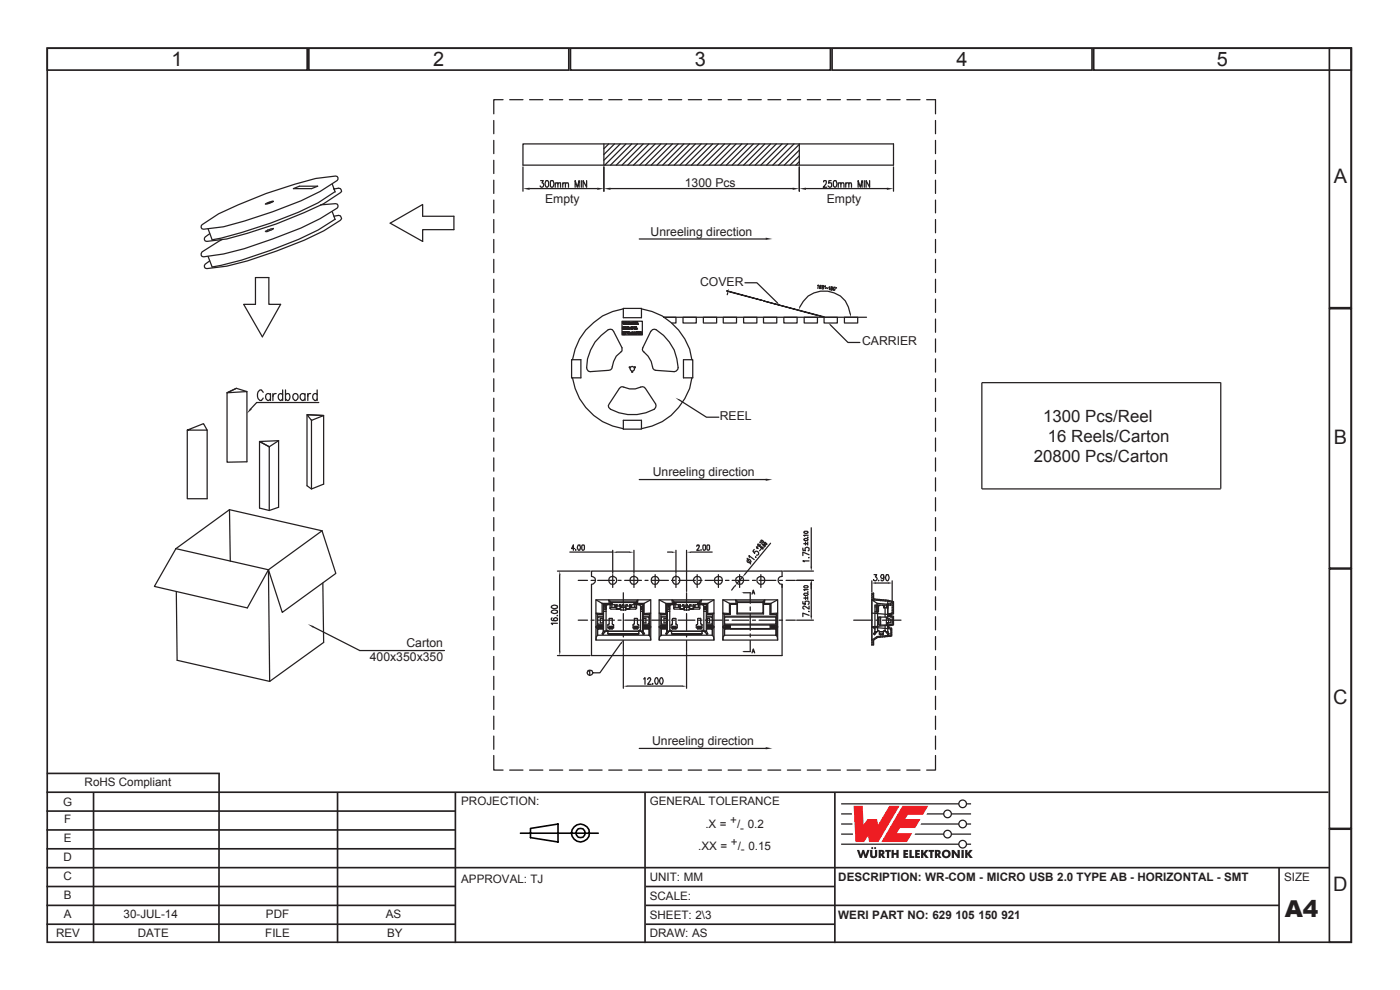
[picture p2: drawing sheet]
<svg xmlns="http://www.w3.org/2000/svg" width="297mm" height="210mm" viewBox="0 0 297 210" stroke-linecap="round" stroke-linejoin="round" font-family="sans-serif">
<!-- layer: Calque 1 -->
<g fill="none" stroke="#231f20" stroke-width=".35">
<path d="M10 10.2h276.7v189.7h-276.7zM10 10.2h55.2v4.7h-55.2zM65.5 10.2h55.2v4.7h-55.2zM121 10.2h55.2v4.7h-55.2zM176.5 10.2h55.2v4.7h-55.2zM232 10.2h54.7v4.7h-54.7zM282 10.2h4.7v55.1h-4.7zM282 65.5h4.7v55h-4.7zM282 120.7h4.7v55h-4.7zM9.8 168h272M9.8 172h86.7M9.8 176h86.7"/>
<path d="M9.9 164.1h36.7M19.8 168v32M46.5 164l-.1 36M71.6 168v32M96.6 168v32M136.8 168v32M177.1 168v32M282 175.9h4.7v24h-4.7zM9.8 192h86.7M9.8 196h86.7M9.8 180h86.7M9.8 184h272.2"/>
<path d="M9.8 188h86.7M137 192h134.3M137 196h40.1M137 188h40.1M271.3 184v16"/>
</g>
<g fill="none" stroke="#000" stroke-width=".34">
<path d="M110.4 176.7h16.5M112.5 175.7l5.9-.9v3.8l-5.9-.9z"/>
<circle cx="123.1" cy="176.7" r="1.88"/>
<circle cx="123.2" cy="176.7" r="1.02"/>
</g>
<g fill="#ee1d23">
<path d="M181.1 170.9h1.9l.2 4 .9-1.2h2l.2 1.3 2.4-4.1h2.1l-4.5 7.7h-1.9l-.2-1.3-.9 1.3h-1.8z"/>
<path d="M191.4 170.9h5.5l-1.1 1.9h-3.2l-.6 .9h3.3l-1.1 1.9h-3.3l-.6 1.1h3.2l-1.1 1.9h-5.4z"/>
</g>
<g fill="#231f20">
<path d="M181.8 180.3h.5l.3 1 .3-1h.4l.3 1 .4-1h.5l-.6 1.7h-.5l-.3-1-.3 1h-.4z"/>
<path d="M184.6 180.3h.5v1.2l.2 .1 .3-.1v-1.2h.5v1.1a.76 .76 0 0 1-.8 .6 .76 .76 0 0 1-.7-.6z"/>
<path d="M187.8 180.3h1.2v.4h-.4v1.3h-.5l.1-1.3h-.4z"/>
<path d="M189.1 180.3h.5v.6h.6v-.6h.5l-.1 1.7h-.4v-.7h-.6v.7h-.5z"/>
<path d="M191.6 180.3h1.1v.4h-.6v.2h.5v.4h-.5v.3h.6v.4h-1.1z"/>
<path d="M192.9 180.3h.5v1.3h.5v.4h-1z"/>
<path d="M194.1 180.3h1v.4h-.5v.2h.5v.4h-.5v.3h.6v.4h-1.1z"/>
<path d="M195.4 180.3h.5v.7l.5-.7h.6l-.7 .8 .7 .9h-.6l-.5-.7v.7h-.5z"/>
<path d="M197 180.3h1.2v.4h-.4v1.3h-.5v-1.3h-.3z"/>
<path d="M201.9 180.3h.5l.8 1-.1-1h.5v1.7h-.5l-.7-1.1v1.1h-.5z"/>
<path d="M204 180.3h.5v1.7h-.5z"/>
<path d="M204.7 180.3h.5v.7l.5-.7h.6l-.6 .8 .7 .9h-.6l-.6-.7v.7h-.5z"/>
<circle cx="185" cy="179.9" r=".22"/>
<circle cx="185.7" cy="179.9" r=".22"/>
</g>
<g fill="#231f20">
<path d="M186.9 180.7v.3h.2v-.2zM186.4 180.3h.5a.55 .55 0 0 1 .7 .3 .55 .55 0 0 1-.3 .7l.5 .7h-.5l-.4-.6v.6h-.5z" fill-rule="evenodd"/>
<path d="M198.8 180.7v.3h.2l.1-.2zM198.3 180.3h.6a.55 .55 0 0 1 .6 .3 .55 .55 0 0 1-.2 .7l.4 .7h-.5l-.4-.6v.6h-.5z" fill-rule="evenodd"/>
<path d="M200.3 181.2a.5 .5 0 0 0 1 0 .5 .5 0 0 0-1 0zM199.8 181.1a.95 .95 0 0 1 1.9 0 .95 .95 0 0 1-1.9 0z" fill-rule="evenodd"/>
</g>
<path d="M178.4 176.9h2.6M178.4 174.8h2.4M178.4 172.6h2.3" fill="none" stroke="#231f20" stroke-width=".27"/>
<g fill="#231f20">
<path d="M178.4 170.4h24.9a.94 .94 0 0 1 .9-.8 .94 .94 0 0 1 1 .8h.8v.2h-.8a.94 .94 0 0 1-1 .9 .94 .94 0 0 1-.9-.9h-24.9zM203.5 170.5a.7 .7 0 0 1 1.4 0 .7 .7 0 0 1-1.4 0z" fill-rule="evenodd"/>
<path d="M196.7 172.5h3.4a.94 .94 0 0 1 .9-.8 .94 .94 0 0 1 1 .8h4v.3h-4a.94 .94 0 0 1-1 .8 .94 .94 0 0 1-.9-.8h-3.6zM200.3 172.6a.7 .7 0 0 1 1.4 0 .7 .7 0 0 1-1.4 0z" fill-rule="evenodd"/>
<path d="M195.4 174.7h7.9a.94 .94 0 0 1 .9-.9 .94 .94 0 0 1 1 .9h.8v.2h-.8a.94 .94 0 0 1-1 .8 .94 .94 0 0 1-.9-.8h-8zM203.5 174.8a.7 .7 0 0 1 1.4 0 .7 .7 0 0 1-1.4 0z" fill-rule="evenodd"/>
<path d="M194.2 176.8h5.9a.94 .94 0 0 1 .9-.8 .94 .94 0 0 1 1 .8h4v.3h-4a.94 .94 0 0 1-1 .8 .94 .94 0 0 1-.9-.8h-6.1zM200.3 176.9a.7 .7 0 0 1 1.4 0 .7 .7 0 0 1-1.4 0z" fill-rule="evenodd"/>
<path d="M178.4 178.9h24.9a.94 .94 0 0 1 .9-.8 .94 .94 0 0 1 1 .8h.8v.3h-.8a.94 .94 0 0 1-1 .8 .94 .94 0 0 1-.9-.8h-24.9zM203.5 179.1a.7 .7 0 0 1 1.4 0 .7 .7 0 0 1-1.4 0z" fill-rule="evenodd"/>
</g>
<path d="M70.5 39.1l.6 1.6-3.6 2.3a94.3 94.3 0 0 1-22.5 7.9l-.9-2.4M42.8 47.7l3.6-2.3a100.3 100.3 0 0 1 20.6-7.5l4.2-.6 .3 .1 .2 .3-.2 .6-3.6 2.3a102.1 102.1 0 0 1-20.5 7.5l-4.2 .5-.4-.1-.1-.2zM56.3 43.3l.8-.4 .9-.2-.8 .4-.8 .2M58 48.5l-1.7 .6M58 48.5l-1.6 .6M62.2 40l1.3-.5h3.9l-1.3 .5zM68 43.5l3.2-.3 .3 .1 .2 .6-.2 .2-3.6 2.3a102.1 102.1 0 0 1-20.5 7.5l-4.2 .6-.3-.1-.2-.3 .2-.7 4.3-2.6M70.5 44.9l.6 1.7a50.6 50.6 0 0 1-13.7 6.5l-6.1 2.1-6.3 1.4-.9-2.2M70.8 45.9l1-.2 .4 .1 .3 .6-.3 .3-3.5 2.3a100.3 100.3 0 0 1-20.6 7.5l-4.2 .5-.4-.1-.1-.6 1.1-1M70.8 40.1l1-.2 .4 .1 .3 .6-3.8 2.6a100.3 100.3 0 0 1-20.6 7.5l-4.2 .5-.4-.1-.1-.6 1.1-.9M82.8 47.3l6.9-3.9v2.5h6.6v2.8h-6.6v2.5zM76.3 138h18" fill="none" stroke="#231f20" stroke-width=".26"/>
<path d="M143.3 84.4l.7 .3-.1 .1z" fill="#231f20"/>
<path d="M144 84.7l5.9 3.8h2.6" fill="none" stroke="#231f20" stroke-width=".26"/>
<path d="M175.8 68.5l.5 .4-.2 .2z" fill="#231f20"/>
<path d="M176.2 69l3.7 3.6h2.5" fill="none" stroke="#231f20" stroke-width=".26"/>
<path d="M165 64.1l.3 .7-.5-.5z" fill="#231f20"/>
<g fill="none" stroke="#231f20" stroke-width=".26">
<path d="M158 60h2.6l4.3 4.2M121.3 76.3h1.9v3.8h-1.9zM127.5 71.1l1.5-1.2h.9l2.1 3.9v.6a4.7 4.7 0 0 0-2.2 3.8l-.7 .4-3.9 .2-.4-.1-.3-.3a8.3 8.3 0 0 1 3-7.3zM132 68.1h4.3v2.9h-4.3zM132.2 65.5a13.2 13.2 0 0 0-10.8 10.8M132.2 65.4h3.9v2h-3.9zM133.5 77.8h1.3l-.2 .7-.4 .2v.2h-.2l-.3-.4-.2-.6zM136.1 65.5a12.9 12.9 0 0 1 10.7 10.8M138.1 70.3l.3-.4 .4-.1a9.2 9.2 0 0 1 5 8.6l-.4 .3-.4 .1-3.9-.2-.6-.4a5.2 5.2 0 0 0-2.1-3.8v-.6zM144.9 67.3h2.8v1.2h-2.8zM145 76.3h2v3.8h-2zM149.2 67.3h2.8v1.2h-2.8z"/>
<path d="M153.4 67.3h2.8v1.2h-2.8zM157.8 67.3h2.8v1.2h-2.8zM162 67.3h2.8v1.2h-2.8zM166.3 67.3h2.8v1.2h-2.8zM170.6 67.3h2.8v1.2h-2.8zM174.8 67.3h2.8v1.2h-2.8zM179.1 67.3h2.9v1.2h-2.9zM183.8 67.3h-43h2.6v1.2h-.8M121.4 80.1a12.8 12.8 0 0 0 10.8 10.8M131.7 82.1l.3-.1a4.9 4.9 0 0 0 4.3 0l.6 .4 2.2 3.3v.7l-.3 .4a9.8 9.8 0 0 1-9.3 0l-.4-.4-.1-.3zM132.2 89.2h3.9v1.8h-3.9zM146.8 80.1a12.9 12.9 0 0 1-10.7 10.8"/>
</g>
<path d="M132.3 68.4l-.1 .4z" fill="#231f20"/>
<path d="M132.3 68.4l-.1 .4z" fill="none" stroke="#231f20" stroke-width=".26"/>
<path d="M132.5 68.3l-.1 .4 .2-.3z" fill="#231f20"/>
<path d="M132.5 68.3l.1 .1-.2 .4z" fill="none" stroke="#231f20" stroke-width=".26"/>
<path d="M132.3 68.3l.1 .2zM132.4 68.5v.2z" fill="#231f20"/>
<path d="M132.2 68.3l.2 .4v-.4z" fill="none" stroke="#231f20" stroke-width=".26"/>
<path d="M132.1 68.3l.1 .3z" fill="#231f20"/>
<path d="M132 68.3h.2v.4z" fill="none" stroke="#231f20" stroke-width=".26"/>
<path d="M132.7 68.8h.3v-.2z" fill="#231f20"/>
<path d="M132.6 68.8l.4-.2v.2z" fill="none" stroke="#231f20" stroke-width=".26"/>
<path d="M132.9 68.5l.1 .1v-.2z" fill="#231f20"/>
<path d="M132.8 68.5l.2-.1v.2z" fill="none" stroke="#231f20" stroke-width=".26"/>
<path d="M132.7 68.3v.5l.2-.1z" fill="#231f20"/>
<path d="M132.7 68.3h.2v.4l-.2 .1z" fill="none" stroke="#231f20" stroke-width=".26"/>
<path d="M132.6 68.3h.4z" fill="#231f20"/>
<path d="M132.6 68.3l.4 .1z" fill="none" stroke="#231f20" stroke-width=".26"/>
<path d="M133.5 68.5h.1" fill="none" stroke="#231f20" stroke-width=".26"/>
<path d="M133.3 68.3l.1 .5 .1-.3z" fill="#231f20"/>
<path d="M133.3 68.3l.2 .2-.1 .3h-.2z" fill="none" stroke="#231f20" stroke-width=".26"/>
<path d="M133.5 68.3v.2zM133.2 68.3h.3z" fill="#231f20"/>
<path d="M133.2 68.3h.3v.2h-.1l.1-.1v-.1z" fill="none" stroke="#231f20" stroke-width=".26"/>
<path d="M133.7 68.7h.1" fill="none" stroke="#231f20" stroke-width=".26"/>
<path d="M133.5 68.7l.2 .1-.1-.2z" fill="#231f20"/>
<path d="M133.6 68.6l.1 .2-.2-.1z" fill="none" stroke="#231f20" stroke-width=".26"/>
<path d="M133.6 68.4h.1" fill="none" stroke="#231f20" stroke-width=".26"/>
<path d="M133.7 68.4l.1 .4z" fill="#231f20"/>
<path d="M133.6 68.4l.2 .1v.3z" fill="none" stroke="#231f20" stroke-width=".26"/>
<path d="M133.8 68.4l.2 .4h-.2z" fill="#231f20"/>
<path d="M133.8 68.4l.2 .4h-.2z" fill="none" stroke="#231f20" stroke-width=".26"/>
<path d="M133.9 68.5l.1-.1z" fill="#231f20"/>
<path d="M133.9 68.5l.1-.1z" fill="none" stroke="#231f20" stroke-width=".26"/>
<path d="M134.1 68.4l.1 .4z" fill="#231f20"/>
<path d="M134 68.4h.2v.4z" fill="none" stroke="#231f20" stroke-width=".26"/>
<path d="M134.5 68.3l.1 .5h-.2z" fill="#231f20"/>
<path d="M134.5 68.3l.1 .5h-.2z" fill="none" stroke="#231f20" stroke-width=".26"/>
<path d="M134.4 68.3l.4 .5z" fill-rule="evenodd" fill="#231f20"/>
<path d="M134.4 68.3l.4 .5z" fill="none" stroke="#231f20" stroke-width=".26"/>
<path d="M134.8 68.3v.5z" fill="#231f20"/>
<path d="M134.7 68.3l.1 .5 .1-.5z" fill="none" stroke="#231f20" stroke-width=".26"/>
<path d="M134.9 68.4v.3l.2 .1-.1-.1v-.4z" fill="#231f20"/>
<path d="M135 68.3v.4l.1 .1a.24 .24 0 0 1-.2-.2 .24 .24 0 0 1 .1-.3z" fill="none" stroke="#231f20" stroke-width=".26"/>
<path d="M135 68.2l.2 .1v.4l.1-.2z" fill="#231f20"/>
<path d="M135 68.2h.1a.29 .29 0 0 1 .2 .4 .29 .29 0 0 1-.3 .2l.2-.1v-.4z" fill="none" stroke="#231f20" stroke-width=".26"/>
<path d="M135.3 68.7l.1 .1z" fill="#231f20"/>
<path d="M135.3 68.7l.1 .1z" fill="none" stroke="#231f20" stroke-width=".26"/>
<path d="M132.3 69.7l.1 .1z" fill="#231f20"/>
<path d="M132.3 69.7l.1 .1z" fill="none" stroke="#231f20" stroke-width=".26"/>
<path d="M132.2 69.4h.2z" fill="#231f20"/>
<path d="M132.2 69.4h.2z" fill="none" stroke="#231f20" stroke-width=".26"/>
<path d="M132.1 69.4h.2zM132.1 69.4l-.1 .3 .3 .1-.2-.1z" fill="#231f20"/>
<path d="M132.1 69.4v.3l.2 .1-.3-.1v-.2l.3-.1z" fill="none" stroke="#231f20" stroke-width=".26"/>
<path d="M132.3 69.4l.1 .1z" fill="none" stroke="#231f20" stroke-width=".26"/>
<path d="M132.6 69.8h.1" fill="none" stroke="#231f20" stroke-width=".26"/>
<path d="M132.5 69.6l.1 .2z" fill="#231f20"/>
<path d="M132.5 69.6l.1 .2z" fill="none" stroke="#231f20" stroke-width=".26"/>
<path d="M132.5 69.4l.2 .4 .1-.2zM132.5 69.8h.2z" fill="#231f20"/>
<path d="M132.5 69.4l.3 .2-.1 .2h-.2h.2z" fill="none" stroke="#231f20" stroke-width=".26"/>
<path d="M132.7 69.4l.1 .1z" fill="#231f20"/>
<path d="M132.7 69.4l.1 .1z" fill="none" stroke="#231f20" stroke-width=".26"/>
<path d="M132.5 69.4h.2z" fill="#231f20"/>
<path d="M132.5 69.4h.2z" fill="none" stroke="#231f20" stroke-width=".26"/>
<path d="M133.2 69.5h.1" fill="none" stroke="#231f20" stroke-width=".26"/>
<path d="M133.1 69.4v.4v-.3h.2h-.2z" fill="#231f20"/>
<path d="M133 69.4v.4h.2l-.1-.3h.2z" fill="none" stroke="#231f20" stroke-width=".26"/>
<path d="M133.3 69.4l.1 .1zM133 69.4h.3z" fill="#231f20"/>
<path d="M133 69.4h.4v.1h-.2l.1-.1z" fill="none" stroke="#231f20" stroke-width=".26"/>
<path d="M133.6 69.7h.1" fill="none" stroke="#231f20" stroke-width=".26"/>
<path d="M133.5 69.7h.1" fill="none" stroke="#231f20" stroke-width=".26"/>
<path d="M133.4 69.6l.1 .2z" fill="#231f20"/>
<path d="M133.4 69.6h.1l-.1 .1 .1 .1z" fill="none" stroke="#231f20" stroke-width=".26"/>
<path d="M133.4 69.5h.1z" fill="#231f20"/>
<path d="M133.4 69.5h.1z" fill="none" stroke="#231f20" stroke-width=".26"/>
<path d="M133.5 69.5v.1zM133.5 69.7l.1 .1z" fill="#231f20"/>
<path d="M133.5 69.5l.1 .3z" fill="none" stroke="#231f20" stroke-width=".26"/>
<path d="M133.8 69.5h.1" fill="none" stroke="#231f20" stroke-width=".26"/>
<path d="M133.6 69.5l.1 .3z" fill="#231f20"/>
<path d="M133.6 69.5l.1 .3z" fill="none" stroke="#231f20" stroke-width=".26"/>
<path d="M133.7 69.5h.1z" fill="#231f20"/>
<path d="M133.7 69.5h.1z" fill="none" stroke="#231f20" stroke-width=".26"/>
<path d="M133.9 69.7l.1 .1z" fill="#231f20"/>
<path d="M133.9 69.7l.1 .1z" fill="none" stroke="#231f20" stroke-width=".26"/>
<path d="M133.9 69.5l.1 .3z" fill="#231f20"/>
<path d="M133.8 69.5h.2v.3z" fill="none" stroke="#231f20" stroke-width=".26"/>
<path d="M134.2 69.4l.1 .4z" fill="#231f20"/>
<path d="M134.2 69.4l.1 .4z" fill="none" stroke="#231f20" stroke-width=".26"/>
<path d="M134.2 69.4l.4 .4z" fill-rule="evenodd" fill="#231f20"/>
<path d="M134.2 69.4l.4 .4z" fill="none" stroke="#231f20" stroke-width=".26"/>
<path d="M134.6 69.4v.4z" fill="#231f20"/>
<path d="M134.5 69.4l.1 .4z" fill="none" stroke="#231f20" stroke-width=".26"/>
<path d="M134.7 69.4v.3l.3 .1h-.2z" fill="#231f20"/>
<path d="M134.7 69.4h.2l-.2 .2 .3 .2-.3-.1z" fill="none" stroke="#231f20" stroke-width=".26"/>
<path d="M135 69.4v.4zM134.8 69.4h.2z" fill="#231f20"/>
<path d="M134.8 69.4h.2v.4v-.3z" fill="none" stroke="#231f20" stroke-width=".26"/>
<path d="M135.1 69.7l.1 .1z" fill="#231f20"/>
<path d="M135.1 69.7l.1 .1z" fill="none" stroke="#231f20" stroke-width=".26"/>
<path d="M132.1 70.4l-.1 .4 .2 .1z" fill="#231f20"/>
<path d="M132 70.5l.2-.1v.5l-.2-.1z" fill="none" stroke="#231f20" stroke-width=".26"/>
<path d="M132.1 70.4h.3l-.1 .6h.2l-.4-.1 .3-.1v-.3z" fill-rule="evenodd" fill="#231f20"/>
<path d="M132.1 70.4h.3l-.1 .6h.2l-.4-.1 .3-.1v-.3z" fill="none" stroke="#231f20" stroke-width=".26"/>
<path d="M132.7 70.4v.5z" fill="#231f20"/>
<path d="M132.7 70.4l-.1 .5h.2z" fill="none" stroke="#231f20" stroke-width=".26"/>
<path d="M132.5 70.4h.4z" fill="#231f20"/>
<path d="M132.5 70.4h.4z" fill="none" stroke="#231f20" stroke-width=".26"/>
<path d="M132.8 70.4l.1 .1z" fill="#231f20"/>
<path d="M132.7 70.4l.2 .1z" fill="none" stroke="#231f20" stroke-width=".26"/>
<path d="M132.9 70.4l.1 .2z" fill="#231f20"/>
<path d="M132.9 70.4l.1 .2z" fill="none" stroke="#231f20" stroke-width=".26"/>
<path d="M133 70.4h.2z" fill="#231f20"/>
<path d="M133 70.4h.2z" fill="none" stroke="#231f20" stroke-width=".26"/>
<path d="M133 70.4h.2l-.1 .1 .3 .4h-.2z" fill-rule="evenodd" fill="#231f20"/>
<path d="M133 70.4h.2l-.1 .1 .3 .4h-.2z" fill="none" stroke="#231f20" stroke-width=".26"/>
<path d="M133.4 70.5l-.1 .2z" fill="#231f20"/>
<path d="M133.3 70.4v.3l.2-.3z" fill="none" stroke="#231f20" stroke-width=".26"/>
<path d="M133.5 70.8v.1z" fill="none" stroke="#231f20" stroke-width=".26"/>
<path d="M133.5 70.6h.1" fill="none" stroke="#231f20" stroke-width=".26"/>
<path d="M133.8 70.9h.2z" fill="#231f20"/>
<path d="M133.8 70.9l.2-.1z" fill="none" stroke="#231f20" stroke-width=".26"/>
<path d="M133.9 70.5v.3zM133.8 70.9l.1-.1z" fill="#231f20"/>
<path d="M133.9 70.5l.1 .2-.2 .2z" fill="none" stroke="#231f20" stroke-width=".26"/>
<path d="M133.9 70.5h.1" fill="none" stroke="#231f20" stroke-width=".26"/>
<path d="M134.2 70.5v.4z" fill="#231f20"/>
<path d="M134.1 70.5l.2 .2-.1 .2z" fill="none" stroke="#231f20" stroke-width=".26"/>
<path d="M134.1 70.5v.4z" fill="#231f20"/>
<path d="M134 70.6l.2-.1-.1 .4z" fill="none" stroke="#231f20" stroke-width=".26"/>
<path d="M134.3 70.7l.1 .2z" fill="#231f20"/>
<path d="M134.3 70.7l.1 .2z" fill="none" stroke="#231f20" stroke-width=".26"/>
<path d="M134.4 70.5l.1 .2z" fill="#231f20"/>
<path d="M134.4 70.5l.1 .2z" fill="none" stroke="#231f20" stroke-width=".26"/>
<path d="M134.3 70.5l.2 .4zM134.3 70.9h.2z" fill="#231f20"/>
<path d="M134.3 70.5l.2 .4h-.2h.2z" fill="none" stroke="#231f20" stroke-width=".26"/>
<path d="M134.7 70.5v.4z" fill="#231f20"/>
<path d="M134.6 70.5l.2 .2-.1 .2z" fill="none" stroke="#231f20" stroke-width=".26"/>
<path d="M134.5 70.6l.1 .3v-.4z" fill="#231f20"/>
<path d="M134.6 70.5v.4z" fill="none" stroke="#231f20" stroke-width=".26"/>
<path d="M134.9 70.5l.1 .4z" fill="#231f20"/>
<path d="M134.9 70.5l.1 .4h-.2l.2-.1z" fill="none" stroke="#231f20" stroke-width=".26"/>
<path d="M134.8 70.5l.1 .4z" fill="#231f20"/>
<path d="M134.8 70.5l.1 .4z" fill="none" stroke="#231f20" stroke-width=".26"/>
<path d="M135.1 70.7h.1" fill="none" stroke="#231f20" stroke-width=".26"/>
<path d="M135 70.4v.5v-.2h.2h-.2z" fill="#231f20"/>
<path d="M135 70.4v.5l.2-.2h-.2z" fill="none" stroke="#231f20" stroke-width=".26"/>
<path d="M135.2 70.4v.3zM135 70.4h.2z" fill="#231f20"/>
<path d="M135 70.4h.2l.1 .2-.2 .1 .1-.3z" fill="none" stroke="#231f20" stroke-width=".26"/>
<path d="M135.7 70.8l-.1 .1z" fill="none" stroke="#231f20" stroke-width=".26"/>
<path d="M135.5 70.4h.2z" fill="#231f20"/>
<path d="M135.5 70.4h.2z" fill="none" stroke="#231f20" stroke-width=".26"/>
<path d="M135.4 70.4h.2zM135.4 70.4l-.1 .4 .3 .1h-.2z" fill="#231f20"/>
<path d="M135.4 70.4v.5h.2l-.3-.1v-.3l.3-.1z" fill="none" stroke="#231f20" stroke-width=".26"/>
<path d="M135.6 70.4l.1 .2z" fill="#231f20"/>
<path d="M135.6 70.4l.1 .2z" fill="none" stroke="#231f20" stroke-width=".26"/>
<path d="M135.9 70.9h.1" fill="none" stroke="#231f20" stroke-width=".26"/>
<path d="M135.8 70.8l.1 .1z" fill="#231f20"/>
<path d="M135.8 70.8l.1 .1z" fill="none" stroke="#231f20" stroke-width=".26"/>
<path d="M135.8 70.4l.3 .5zM135.8 70.9h.2z" fill="#231f20"/>
<path d="M135.8 70.4l.3 .5h-.3h.2z" fill="none" stroke="#231f20" stroke-width=".26"/>
<path d="M136 70.4l.1 .2z" fill="#231f20"/>
<path d="M136 70.4l.1 .2z" fill="none" stroke="#231f20" stroke-width=".26"/>
<path d="M135.8 70.4h.2z" fill="#231f20"/>
<path d="M135.8 70.4h.2zM169.7 65.1a5.6 5.6 0 0 1 5.8-3.3 5.6 5.6 0 0 1 4.9 4.7" fill="none" stroke="#231f20" stroke-width=".26"/>
<g fill="#231f20">
<path d="M180.3 66.5h.2v.8z"/>
<path d="M169.6 65.1h.2l-.3 .7z"/>
</g>
<path d="M169.6 35.4v5.2M189.5 35.4v5.2M171 40h17.1M173.5 60.5h.1l-.1 .7M174.3 60.6h-.4v.6h.2l.1-.4-.3 .2M174.7 60.6l-.2-.1-.1 .4h.3v.3l-.3 .1v-.2M175 60.6v.2zM175.7 61l-.1 .2-.4-.2-.1 .2M175.9 60.9l.1-.1-.1 .7M176.3 60.8v.3l.3 .2-.2 .3-.2-.3 .4-.2v-.2zM176.9 60.9h.3l-.1 .7h-.3zM177.4 61v.1z" fill="none" stroke="#231f20" stroke-width=".26"/>
<g fill="#231f20">
<path d="M169.6 40l1.4-.2v.5z"/>
<path d="M188.1 39.8l1.4 .2-1.4 .3z"/>
</g>
<g fill="none" stroke="#231f20" stroke-width=".26">
<path d="M128.1 35.4v5.2M169.6 35.4v5.2M174.7 38.6l.1-.3 .5 .1-.1 .7-.6 .6h.8M176.3 38.3h-.4l-.1 .6 .5-.1 .1 .7-.5 .2-.2-.3M177 38.3h.4l.1 .6-.1 .5-.2 .3-.4-.3v-.8zM177.8 39.1l.2-.3h.4v.9M177.8 38.8v.9M178.4 39.1l.2-.3h.4v.9M179.4 39.1l.2-.3h.4l.1 .9M179.4 38.8v.9M180.1 39.1l.1-.3h.3l.1 .9M182 39.7v-1.4l.5 1.4 .4-1.4v1.4"/>
<path d="M183.4 38.3v1.4M184.5 38.3v1.4l-.8-1.4v1.4M129.5 40h38.7"/>
</g>
<g fill="#231f20">
<path d="M128.1 40l1.4-.2v.5z"/>
<path d="M168.2 39.8l1.4 .2-1.4 .3z"/>
</g>
<g fill="none" stroke="#231f20" stroke-width=".26">
<path d="M110.9 35.4v5.2M128.1 35.4v5.2M129.1 30.5l-1 1.1M130.4 30.5l-2.3 2.3M131.6 30.5l-3.5 3.5M132.8 30.5l-4.5 4.5M134 30.5l-4.5 4.5M135.2 30.5l-4.5 4.5M136.5 30.5l-4.5 4.5M137.7 30.5l-4.5 4.5M139 30.5l-4.6 4.5M140.2 30.5l-4.5 4.5"/>
<path d="M141.4 30.5l-4.5 4.5M142.6 30.5l-4.5 4.5M143.9 30.5l-4.5 4.5M145.1 30.5l-4.5 4.5M146.3 30.5l-4.5 4.5M147.5 30.5l-4.5 4.5M148.7 30.5l-4.5 4.5M150 30.5l-4.5 4.5M151.2 30.5l-4.5 4.5M152.4 30.5l-4.5 4.5M153.7 30.5l-4.6 4.5M154.9 30.5l-4.5 4.5"/>
<path d="M156.2 30.5l-4.5 4.5M157.4 30.5l-4.5 4.5M158.6 30.5l-4.5 4.5M159.8 30.5l-4.5 4.5M161 30.5l-4.5 4.5M162.3 30.5l-4.5 4.5M163.5 30.5l-4.5 4.5M164.7 30.5l-4.5 4.5M165.9 30.5l-4.5 4.5M167.1 30.5l-4.5 4.5M168.4 30.5l-4.5 4.5M169.6 30.6l-4.4 4.4"/>
<path d="M169.6 31.8l-3.2 3.2M169.6 33.1l-2 1.9M169.6 34.3l-.8 .7M112.3 40h14.4"/>
</g>
<g fill="#231f20">
<path d="M110.9 40l1.4-.2v.5z"/>
<path d="M126.7 39.8l1.4 .2-1.4 .3z"/>
</g>
<g fill="none" stroke="#231f20" stroke-width=".26">
<path d="M110.9 30.5h78.6v4.5h-78.6zM114.7 38.3h.6l-.3 .5 .3 .1 .1 .4-.4 .4-.4-.3M115.8 38.3h.4l.2 .3v.8l-.3 .3-.3-.1-.2-.5zM116.9 38.3h.4l.2 .6-.1 .5-.3 .3-.3-.3zM117.8 39.1l.2-.3h.4v.9M117.8 38.8v.9M118.4 39.1l.1-.3h.4v.9M119.4 39.1l.2-.3h.3v.9M119.4 38.8v.9M119.9 39.1l.2-.3h.4l.1 .9M122 39.7v-1.4l.5 1.4 .4-1.4v1.4M123.3 38.3v1.4"/>
<path d="M124.5 38.3v1.4l-.8-1.4v1.4M128.1 30.5v4.5M169.6 30.5v4.5"/>
</g>
<path d="M162.4 50.4l1.4 .3-1.4 .2z" fill="#231f20"/>
<path d="M135.6 50.7h26.8" fill="none" stroke="#231f20" stroke-width=".26"/>
<path d="M65.3 132.4l1.3 .4-.2 .4z" fill="#231f20"/>
<g fill="none" stroke="#231f20" stroke-width=".26">
<path d="M104.8 25.6v2.8M104.8 29.8v2.8M104.8 34v2.8M104.8 38.2v2.8M106.7 21.1h-1.9v3M108.1 21.1h2.8M112.3 21.1h2.9M116.6 21.1h2.8M120.8 21.1h2.8M124.9 21.1h2.8M129.1 21.1h2.9M133.4 21.1h2.8"/>
<path d="M137.6 21.1h2.8M141.8 21.1h2.8M146 21.1h2.8M150.2 21.1h2.9M154.5 21.1h2.8M158.7 21.1h2.8M162.9 21.1h2.7M167 21.1h2.9M171.3 21.1h2.8M175.5 21.1h2.8M179.7 21.1h2.8M183.9 21.1h2.8"/>
<path d="M188.1 21.1h2.9M192.4 21.1h2.8M196.6 21.1h1.9v3M198.5 25.6v2.8M198.5 29.8v2.8M198.5 34v2.8M198.5 38.2v2.8M104.8 42.4v2.8M104.8 46.6v2.8M104.8 50.8v2.8M104.8 55v2.8M104.8 59.2v2.8"/>
<path d="M198.5 42.4v2.8M198.5 46.6v2.8M198.5 50.8v2.8M198.5 55v2.8M198.5 59.2v2.8M59.5 64.6h-2.5v-5.7h-2.8v5.7h-2.5l4 6.8 3.8-6.8M104.8 63.5v2.8M104.8 67.7v2.8M104.8 71.9v2.8M104.8 76.1v2.8M198.5 63.5v2.8M198.5 67.7v2.8"/>
<path d="M198.5 71.9v2.8M198.5 76.1v2.8M39.7 91.2v14.6h4.2v-14.6M39.7 91.2l3.5-1.3 .7 1.3zM50.1 82.4l-1.9 .9 4.2-.2v14.9h-4.2v-14.7l1.9-.9 2.3 .7M54.5 85.4h13.1M55.1 93.7l2 1.1 2-1.3v14.1l-2 .7-2-.5zM59.1 93.5l-4 .2 2 1.1v13.5M66.1 89.2l2.6-1.1-3.6-.1 1 1.2v14.5l2.6-1v-14.6l-3.6-.1v15l1 .7M104.8 80.3v2.8M104.8 84.5v2.8M104.8 88.7v2.8"/>
<path d="M104.8 92.9v2.8M104.8 97.1v2.8M198.5 80.3v2.8M198.5 84.5v2.8M198.5 88.7v2.8M198.5 92.9v2.8M198.5 97.1v2.8M37.3 116.4l-4.5 8 19.7 4.6 4.4-8.1M37.3 116.4l19.6 4.5M48.7 108.1l-11.4 8.3M48.7 108.1l.2 11M48.7 108.1l19.6 4.5"/>
<path d="M68.3 112.6l2.9 9-11.3 8.3-3-9M68.3 112.6l-11.4 8.3M104.8 101.3v2.9M104.8 105.6v2.8M104.8 109.8v2.8M104.8 114v2.8M104.8 118.2v2.8M198.5 101.3v2.9M198.5 105.6v2.8M198.5 109.8v2.8M198.5 114v2.8M198.5 118.2v2.8"/>
<path d="M37.4 125.5l.2 14.6 19.6 4.4M56.9 120.9l.3 23.6M66.5 133l9.8 5M68.5 123.7l.2 12.6-11.5 8.2M104.8 122.4v2.8M104.8 126.6v2.8M104.8 130.8v2.8M104.8 135v2.8M104.8 139.2v2.9M198.5 122.4v2.8M198.5 126.6v2.8M198.5 130.8v2.8"/>
<path d="M198.5 135v2.8M198.5 139.2v2.9M104.8 143.5v2.8M104.8 147.7v2.8M104.8 151.9v2.8M104.8 156.1v2.8M198.5 143.5v2.8M198.5 147.7v2.8M198.5 151.9v2.8M198.5 156.1v2.8M104.8 160.3v3.1h1.9M108.1 163.4h2.8"/>
<path d="M112.3 163.4h2.9M116.6 163.4h2.8M120.8 163.4h2.8M124.9 163.4h2.8M129.1 163.4h2.9M133.4 163.4h2.8M137.6 163.4h2.8M141.8 163.4h2.8M146 163.4h2.8M150.2 163.4h2.9M154.5 163.4h2.8M158.7 163.4h2.8"/>
<path d="M162.9 163.4h2.7M167 163.4h2.9M171.3 163.4h2.8M175.5 163.4h2.8M179.7 163.4h2.8M183.9 163.4h2.8M188.1 163.4h2.9M192.4 163.4h2.8M198.5 160.3v3.1h-1.9"/>
</g>
<path d="M53.1 86.6l.3 .2-1 .9z" fill="#231f20"/>
<g fill="none" stroke="#231f20" stroke-width=".26">
<path d="M154.2 61.7l7.6 2M154.2 61.8l7.5 1.9M154.4 62.1l-.1 .4M174.8 67.2l-12.8-3.4 12.8 3.5M54.5 85.4l-1.3 1.3M55.8 83.2l-.3-.5h-.4a1.43 1.43 0 0 0 0 2.3h.4l.3-.6M57.4 83.7a.55 .55 0 0 0-1 0 .78 .78 0 0 0 .6 1.3l.4-.4M57.4 83.5v1.5M57.9 83.5v1.5M58.6 83.5l-.4 .1-.3 .5M60 83.7a.48 .48 0 0 0-.5-.2 .48 .48 0 0 0-.4 .2 .79 .79 0 0 0 .5 1.3l.4-.4M60 82.7v2.3"/>
<path d="M60.6 83.7a.48 .48 0 0 1 .4-.2 .48 .48 0 0 1 .4 .2l.1 .6-.2 .5a.43 .43 0 0 1-.4 .2 .43 .43 0 0 1-.3-.4M60.6 82.7v2.3M62.2 83.7a.55 .55 0 0 1 .9 0 .78 .78 0 0 1-.6 1.3l-.1-.2a.89 .89 0 0 1-.2-1.1zM64.7 83.7a.55 .55 0 0 0-.9 0 .78 .78 0 0 0 .6 1.3l.3-.4M64.7 83.5v1.5M65.3 83.5v1.5M65.9 83.5l-.4 .1-.2 .1v.4M67.3 83.7l-.1-.1a.53 .53 0 0 0-.8 .1 .78 .78 0 0 0 .6 1.3l.3-.4M67.3 82.7v2.3"/>
</g>
<g fill="#231f20">
<path d="M154.5 61.8l-.1 .4-.1-.1z"/>
<path d="M154.5 61.4h.2l-.2 .4z"/>
</g>
<path d="M162.4 101.5l1.4 .2-1.4 .3z" fill="#231f20"/>
<path d="M135.6 101.7h26.8" fill="none" stroke="#231f20" stroke-width=".26"/>
<path d="M162.4 158.5l1.4 .3-1.4 .1z" fill="#231f20"/>
<g fill="none" stroke="#231f20" stroke-width=".26">
<path d="M125.5 124l.4-.1 .3-.4 .1-.4-.1-.5-.7-.3v-1.2h40.4v1.2l-.5 .1a.88 .88 0 0 0-.3 .9 .88 .88 0 0 0 .8 .7v15.1h-40.4M126.4 127.2l1.3 .8v2.1l.3 .2M126.4 127.2h11.7v8.6h-11.7zM126.7 130.3v2.4l-.3 .3 1.3-.1M126.7 132.6h1.3M126.7 130.7h1.3M126.7 133.3v1.5M126.7 132.7h1.3l-.3 .2v.2l.3 .1M126.8 134.7l-.3 .3-.1 .8M126.8 134.7h10.9M127.7 133.1h-1.3l.3 .2M127.7 130.1h-1.3l.3 .2"/>
<path d="M128 133.4h-1.2v1.3M128 132.7v.6h-1.3M128 130.9h-1.2v1.5h1.2M128 128.2v2.1h-1.3M129.2 128h-1.5l.3 .2M129.4 127.5v.7h-1.4M129.4 127.5l-.3-.3 .1 .8 .2 .2h-1.4M129.4 127.5h5.6v.7M130 121.9v2.7M132.2 125.7v2.3M132.2 128.7v.8M132.2 130.1v3.6"/>
<path d="M132.2 134.5v.6M132.2 135.9v2.3M134.5 121.9v2.7M135 128.3v-.5h-5.5v.5M135 128.2h1.5M135.2 128h1.4l-.1 .2M136.4 130.9h1.3v1.5h-1.3M136.4 132.6h1.4M136.4 130.7h1.4M136.4 133.4h1.3v1.3M136.5 132.7v.6h1.3l.3-.2h-1.5M136.5 128.2h-1.5v-.7l.3-.3-.1 .8-.2 .2"/>
<path d="M136.5 128.2v2.1h1.3M136.5 128.2v2.1h1M136.6 130.1h1.5l-.3 .2M136.6 132.9l1.5 .1-.3-.3h-1.3l.1 .4-.2 .2M137.7 134.7l.3 .3 .1 .8M137.8 130.3v4.5M138.1 127.2l-1.5 .8v2.1l-.1 .2M139 121.9v2.7M139.8 127.2h11.7v8.6h-11.7zM139.8 127.2l1.4 .8v2.1l.2 .2M140.2 132.7h1.2l-.2 .4 .3 .2M140.2 130.3v2.4l-.4 .3 1.4-.1"/>
<path d="M140.2 132.6h1.4M140.2 130.7h1.3M140.2 133.3v1.5M140.3 134.7l-.4 .3-.1 .8M140.3 134.7h10.8M141.2 133.1h-1.4l.4 .2M141.2 130.1h-1.4l.4 .2M141.3 134.3l.2 .2M141.3 131.2v.9M141.4 132.7v.6h-1.2M141.4 128.2v2.1h-1.2M141.5 133.8v.1"/>
<path d="M141.5 133.4h-1.2v1.3M141.5 130.9h-1.2v1.5h1.2M141.5 133.9h8.4M141.5 133.9l-.3 .6 .2 .1 .4-.5M141.5 133.9l.3 .2M141.5 131.2h-.6v.9h.6M141.8 133.9v.2M142.1 128.7h.1M142.1 128.5h-.4v.8h.4M142.1 129l-.3-.4 .3 .5M142.1 133.8l.2-.2 .2 .2v.7l.1 .1M142.4 128.3l-.3 .3v5.3"/>
<path d="M142.5 134.3l.1 .2M142.6 132.5l-.2 .1v.5l.2 .1 .1-.1M142.6 132.5v-1.2l.2-.1 .6 .1 .1 1.2M142.6 132.4v.1M142.6 133.2h.8M142.6 132.9h.8v.5h-.8zM142.6 128h-1.4l.2 .2M142.6 134.5v.1M142.6 134.6h6.1M142.6 134.5h6.1M142.7 133.1h.6M142.7 132.9v.2"/>
<path d="M142.9 127.5v.7h-1.5M142.9 127.5l-.3-.3v.8l.3 .2h-1.5M142.9 127.5h5.6v.7M142.9 129l.1 .2h2.1M143 128.3v-.3h.4v.3M143.2 128.3v.5M143.3 132.9v.2M143.4 121.9v2.7M143.5 132.5l.2 .1v.5l-.3 .1-.1-.1M143.5 132.4v.1M143.9 128.8v-.5h-2.4v5.6v-4.2h.6M144.1 128.8v-.5h.2v.9"/>
<path d="M144.2 128.8v.4M144.3 128.6h2.8M144.3 128.8h-1.3l-.1 .2M144.3 129.1h.8M144.8 128.6v-.3h.3v.9M145.1 128.8h1.2M145.2 128.8l-.1 .5M145.3 128.6v.2M145.6 128.6v-.3h.2v.3M145.6 125.7v2.3M145.6 128.7v.8M145.6 130.1v3.6"/>
<path d="M145.6 134.5v.6M145.6 135.9v2.3M146.1 128.6v.2M146.2 128.8l.1 .5M146.3 129.1h.8M146.3 129.2l-.2 .2h-1v-.2M146.6 128.6v-.3h-.3v.9M147.1 128.8h1.3l.1 .3-2.2 .1M147.2 128.8v.4M147.2 128.8v-.5h-.1v.9M147.5 128.8v-.5h2.4v5.6v-4.2h-.6M147.9 121.9v2.7"/>
<path d="M148 128.3v-.3h.4v.3v-.5h-5.5v1.2M148 133.2h.7M148 132.9h.7v.5h-.7zM148.1 133.1h.6M148.1 132.9v.2M148.2 128.3v.5M148.5 128.3v.7M148.5 128.2h1.5M148.7 132.9v.2M148.7 128h1.5l-.2 .2M148.7 134.5v.1M148.8 132.5l.1 .7-.2-.1"/>
<path d="M148.8 132.5l-.1-.2v-1.1h-.6l-.1 1.2-.3 .2v.5l.2 .1 .2-.1M148.8 132.4v.1M148.9 134.3l-.2 .2M149 128.3l.3 .3M149.3 133.8l-.2-.2-.2 .2v.7l-.2 .1M149.3 128.7l.2 .1v.4h-.2M149.3 128.9v.2M149.3 128.6v5.3M149.3 128.6h.4v.7h-.4M149.6 133.9v.2M149.9 133.4h1.2v1.3M149.9 133.9l-.3 .2"/>
<path d="M149.9 133.8v.1M149.9 133.9l.3 .6-.2 .1-.4-.5M149.9 130.9h1.2v1.5h-1.2M149.9 131.2h.6v.9h-.6M149.9 132.6h1.3M149.9 130.7h1.3M150 132.7v.6h1.2l.3-.2h-1.3M150 128.2h-1.5v-.7l.3-.3-.3 1M150 128.2v2.1h1.2M150 128.2v2.1h1M150.1 131.2v.9M150.1 134.3l-.2 .2"/>
<path d="M150.2 130.1h1.3l-.3 .2M150.2 132.9l1.3 .1-.3-.3h-1.2l.2 .4-.3 .2M151.1 134.7l.3 .3 .1 .8M151.2 130.3v4.5M151.5 127.2l-1.3 .8v2.1l-.2 .2M152.4 121.9v2.7M153.3 127.2h11.7v8.6h-11.7zM153.3 127.2l1.4 .8v2.1l.2 .2M153.6 130.3v2.4l-.3 .3 1.4-.1M153.6 133.3v1.5M153.6 132.6h11.1M153.6 130.7h11.1"/>
<path d="M153.6 132.7h1.3l-.2 .2 .2 .4h8.5l.2-.2-.2-.4h1.3l.3 .3-1.4-.1M153.7 134.7l-.3 .3-.1 .8M153.7 130.9h10.9v1.5h-10.9zM153.7 134.7v-1.3h10.9v1.3M153.7 134.7h10.9M154.7 133.1h-1.4l.3 .2M154.7 130.1h-1.4l.3 .2M154.9 132.7v.6h-1.3M154.9 128.2v2.1h-1.3M154.9 128.2h1.4M156.2 128h-1.5l.2 .2M156.3 127.5v.7h-1.4"/>
<path d="M156.3 128.2v2h5.7v-2M156.3 127.5l-.2-.3 .1 .8 .1 .2M156.3 127.5h5.7v.7M156.4 130.1l-.1 .1M156.4 127.8h5.5v2.3h-5.5zM156.9 121.9v2.7M159.2 125.7v2.3M159.2 128.7v.8M159.2 130.1v3.6M159.2 134.5v.6M159.2 135.9v2.3M161.4 121.9v2.7"/>
<path d="M161.9 130.1l.1 .1M162 128.2h1.4M162.2 128h1.4l-.2 .2M163.4 132.7v.6h1.3l.3-.2h-1.4M163.4 128.2h-1.4v-.7l.3-.3-.1 .8-.2 .2M163.4 128.2v2.1h1.3M163.4 128.2v2.1h1.1M163.6 130.1h1.4l-.3 .2M164.6 134.7l.3 .3 .1 .8M164.7 130.3v4.5M165 127.2l-1.4 .8v2.1l-.2 .2M181.1 131.6h3.9"/>
<path d="M185 133.1l3.3 .2M185 130.1l3.3 .2M185.1 135.7l-.1 .2M185.3 126.9l-.3 .3v8.6l1.1-.8 2.9-.3v-1.3l-.7-.1M185.3 125.8l-.3 .5M185.3 126.4l-.3 .4M185.3 136l-.3 .3M185.3 136.4l-.3 .4M185.3 125.8h-.3v11M185.3 125.8v1.3l3 .2 1.3 .3v2.6l-1.1 .2 1.1 .3v1.9l-1.1 .2v.3l.7 .1v1.7l-3 .3-.9 .6v1h-.3M185.6 127.1l-.2 .1M185.8 131.6h.7"/>
<path d="M186.1 128l2.2 .2M186.1 132.9v.2M186.1 127.1l-.2 .2M186.1 128v2.1M186.3 135l-.4 .4M186.5 127.1l-.1 .2M186.8 134.9l-.2 .3M187 127.2l-.2 .2M187.2 131.6h3.9M187.4 134.9l-.2 .2M187.5 127.2l-.2 .2M188 127.2l-.2 .3"/>
<path d="M188 134.8l-.3 .3M188.3 127.5v3.2l1 .2v1.5l-1 .2v.7M188.3 127.5l-3.3-.3 1.1 .8M188.3 127.5l1 .3v2.3M188.3 132.7l-3.3 .3M188.4 127.3l-.2 .2M188.5 132.8l-.2 .3M188.5 134.8l-.3 .2M188.6 130.1l-.3 .4M188.6 133.1l-.2 .2M188.7 130.6l-.2 .2M188.8 127.4l-.2 .2"/>
<path d="M188.9 132.4l-.3 .3M189.1 133.2l-.2 .2M189.2 127.5l-.1 .2M189.2 130.6l-.3 .3M189.2 133.6l-.2 .2M189.2 134.1l-.2 .3M189.2 134.6l-.4 .4M189.3 130.1l-1 .1M189.3 130.1l-.3 .2M189.5 127.7l-.2 .3M189.5 128.3l-.2 .2M189.5 128.7l-.2 .2"/>
<path d="M189.5 129.2l-.2 .3M189.5 129.8l-.2 .2M189.5 130.8l-.2 .2M189.5 131.3l-.2 .2M189.5 131.7l-.2 .3M189.5 132.3l-.3 .3M135.6 158.8h26.8"/>
<circle cx="130" cy="123.1" r=".87"/>
<circle cx="134.5" cy="123.1" r=".87"/>
<circle cx="139" cy="123.1" r=".87"/>
<circle cx="143.4" cy="123.1" r=".84"/>
<circle cx="147.9" cy="123.1" r=".84"/>
<circle cx="152.4" cy="123.1" r=".84"/>
<circle cx="156.9" cy="123.1" r=".84"/>
<circle cx="161.4" cy="123.1" r=".84"/>
</g>
<path d="M157.3 125.7l.5-.1v.2z" fill="#231f20"/>
<path d="M157.8 125.7h1.4" fill="none" stroke="#231f20" stroke-width=".26"/>
<path d="M157.3 138.2l.5-.1z" fill="#231f20"/>
<g fill="none" stroke="#231f20" stroke-width=".26">
<path d="M120.9 117.1h9.1M130 116.7v4.9M130.8 117.1h2.7M134.5 116.7v4.9M122.7 131.6h1.9M125.4 131.6h.6M125.5 124v15.1M126.8 131.6h3.6M127.8 134.3l.2 .2M127.9 131.2v.9M128 131.2h-.6v.9h.6M128 133.9l-.3 .6 .2 .1 .4-.5"/>
<path d="M128 133.8v.1M128 133.9h8.4M128 133.9l.3 .2M128.3 133.9v.2M128.6 128.7h.1M128.6 128.5h-.3v.8h.3M128.6 129l-.2-.4 .2 .5M128.6 133.8l.2-.2 .2 .2v.7l.1 .1M128.9 128.3l-.3 .3v5.3M129 134.3l.1 .2M129.1 134.5h6.2M129.1 134.5v.1"/>
<path d="M129.1 134.6h6.2M129.2 133.2h.7M129.2 132.9h.7v.5h-.7zM129.3 133.1h-.1M129.3 132.9v.2h.5M129.4 129l.2 .2h2M129.4 128.3v.7M129.5 128.3v-.3h.4v.3M129.8 133.1l.4 .1v-.7l-.3-.1v-1.2h-.7v1.1l-.2 .2v.7l.1-.1M129.8 128.3v.5M129.8 132.9v.2M130.4 128.8v-.5h-2.4v5.6v-4.2h.6"/>
<path d="M130.7 128.8v.4M130.8 128.8h-1.3l-.1 .2M130.8 129.1h.8M130.9 128.6v-.3h-.3v.5M131.1 131.6h.7M131.4 128.6v-.3h.3v.3M131.6 128.6v.6M131.6 128.8h1.2M131.7 128.8l-.1 .5M131.8 128.6v.2M132 128.6v-.3h.3v.3M132.5 131.6h3.6"/>
<path d="M132.7 128.6l.1 .7M132.8 129.1h.7M132.8 129.2l-.1 .2h-1l-.1-.2M133.1 128.6v-.3h-.3v.9M133.5 128.8h1.4l.1 .2-.1 .2h-2.1M133.5 128.6h-2.7v.6M133.6 128.8v.4M133.8 128.8v-.5h-.3v.9M134.1 128.8l-.2-.1 .2-.4h2.3v5.6v-4.2h-.5M134.4 132.5l.2-.2v-1.1h.5l.1 1.2 .3 .2v.5l-.3 .1-.1-.1M134.4 132.5l-.1 .7 .4-.1M134.4 132.4v.1"/>
<path d="M134.5 132.9h.7v.5h-.7zM134.5 128.3v-.3h.5v.3M134.5 133.2h.7M134.7 133.1h.4M134.7 128.3v.5M134.7 132.9v.2M135 128.3v.7M135.1 132.9v.2M135.3 134.5v.1M135.5 134.3l-.2 .2M135.5 128.3l.3 .1 .1 .2M135.9 133.8l-.2-.2-.2 .1v.8l-.2 .1"/>
<path d="M135.9 128.7l.2 .3-.2 .2M135.9 128.9v.2M135.9 128.6v5.3M135.9 128.6h.3v.7h-.3M136.1 133.9l.1 .2M136.4 133.9l-.2 .2M136.4 133.8v.1M136.4 131.2h.6v.9h-.6M136.4 133.9l.3 .6-.2 .1-.3-.5M136.6 131.2v.9M136.6 134.3l-.2 .2M136.7 131.6h.8"/>
<path d="M138.2 131.6h3.6M142.5 131.6h.7M143.9 131.6h3.5M148.2 131.6h.7M149.6 131.6h3.6M153.9 131.6h.7M155.3 131.6h3.6M157.8 138.2h1.4M159.5 138.5l.3-.8 .3 .8M159.5 126l.3-.8 .3 .8M159.6 138.2h.4M159.6 125.7h.4"/>
<path d="M159.6 131.6h.7M161 131.6h3.6M165.3 131.6h.7M166.8 131.6h1.9M185.4 134.4l.2 .2M185.4 133l.2 .1-.1 .1-.2-.1zM185.5 133.2l.1 .3M185.5 133l-.1 .2M185.6 133.1l-.1 .2M185.6 133.9h.6M185.6 134l-.3 .5 .2 .1 .4-.4M185.6 128.7h.3"/>
<path d="M185.6 134l.3 .2M185.9 128.5v1.3M185.9 134v.2M186.1 128.4v1.4M186.2 129.8v4.1M186.2 133.9l.2-.2 .1 .2v.7h.2M186.4 128.4v1.4h-.8M186.5 130.9v1.6M186.5 134.4l.2 .1M186.5 134h.9M186.7 128.4l-.2 .1-.1 .2M186.7 130.9v1.7"/>
<path d="M186.7 134.5v.1M186.7 134.6h.5M186.7 134.5h.5M186.8 130.9v1.7M187.2 134.5v.1M187.2 128.4l.2 .1 .1 .4h.8M187.4 134.4l-.2 .1M187.6 128.4v.5M187.8 133.9l-.2-.2-.2 .2v.7h-.2M187.8 133.9l.5 .1M187.8 128.9v2M187.8 132.6v1.3"/>
<path d="M188 134v.2M188 128.9v-.5h-2.4v5.6M188 130.9v1.7M188 128.7h.3M188 131.3h.7l.3 .2-.1 .6h-.9M188.1 128.2l.9-.1v.3h-.7v.2h-.3zM188.3 134l-.3 .2M188.3 128.4v2.9M188.3 130.9h-1.9v1.6l1.9 .1M188.3 134l.3 .5-.2 .1-.4-.4M188.3 132.1v1.9M188.5 134.4l-.2 .2"/>
<path d="M188.5 128.1v.3M188.5 131.3v.8M188.9 128.1v.3"/>
</g>
<g fill="#231f20">
<path d="M133.5 117l1 .1-1 .2z"/>
<path d="M130 117.1l.8-.1v.3z"/>
</g>
<path d="M121.9 116.4h-.6l.3-.8v1.1M122.1 116.6h.1M122.7 115.6h.3l.1 .5-.1 .5-.1 .1-.4-.4zM123.5 115.6h.4l.1 .2v.7l-.3 .2-.3-.2zM141.6 117.1h1M143.4 116.7v4.9M145.6 116.7v8.8M146.6 117.1h4.5" fill="none" stroke="#231f20" stroke-width=".26"/>
<g fill="#231f20">
<path d="M142.6 117l.8 .1-.8 .2z"/>
<path d="M145.6 117.1l1-.1v.3z"/>
</g>
<g fill="none" stroke="#231f20" stroke-width=".26">
<path d="M147.8 115.9l.1-.3h.4v.6l-.5 .5h.6M148.7 116.6v.1zM149.2 115.6h.4l.1 .2v.7l-.3 .2-.3-.2zM150.1 115.6h.3l.1 .2v.7l-.3 .2-.2-.2zM122.7 123.1h1.9M125.4 123.1h.7M126.8 123.1h3.6M131.1 123.1h.7M132.5 123.1h3.6M136.8 123.1h.7M138.2 123.1h3.6M142.5 123.1h.7"/>
<path d="M144 123.1h3.5M148.2 123.1h.7M149.6 123.1h3.6M153.9 123.1h.8M155.3 123.1h3.6M159.6 123.1h.7M161 123.1h3.6M165.3 123.1h.7M166.8 123.1h1.9"/>
</g>
<path d="M131.6 136.4l.6-.6-.3 .8z" fill="#231f20"/>
<g fill="none" stroke="#231f20" stroke-width=".26">
<path d="M158.5 118.4l.8 1.2M158.6 118.7a.44 .44 0 0 1 .6 .1 .44 .44 0 0 1 0 .6l-.6-.1zM159 118.2l-.1-.3 1.1 .8M160 116.5l-.3 .4 .4 .5v-.3a.44 .44 0 0 1 .7 0 .44 .44 0 0 1-.3 .7M160.3 118.1h.1M160.5 116l.3 .4M160.8 116l-.2 .4M160.8 115.4l.5 .4h-.5zM161.2 115.1v-.1l.5 .3M161.4 116.5l-.3 .3M161.4 116l.4 .1 .1 .4-.4-.1-.2-.3zM161.4 115.5v.1"/>
<path d="M161.5 114.6l.5 .3v.1l-.6-.1zM161.9 115.4l.4 .1v.4l-.3-.1-.2-.3zM162.1 116.1h.1M162.2 115l.5 .4h-.4zM163.5 115.2l-5.5 6.6M131.7 136.5l-4.4 6.2h-1.5l-.2-.5h-.5h-.4l-.2 .5 .2 .4 .4 .2 .5-.2 .2-.4M155.8 124.4l-.6 .8M157.5 122.5l-1.2 1.3M124.9 142.4l.2-.2v1"/>
</g>
<g fill="#231f20">
<path d="M155.7 124.3l.6-.5-.3 .7z"/>
<path d="M157.9 121.7l.2 .2-.6 .6z"/>
</g>
<path d="M169 131.6h3.6M169 123.1h3.6M172.1 124v6.6" fill="none" stroke="#231f20" stroke-width=".26"/>
<g fill="#231f20">
<path d="M171.9 130.6h.4l-.2 1z"/>
<path d="M172.1 123.1l.2 .9h-.4z"/>
</g>
<g fill="none" stroke="#231f20" stroke-width=".26">
<path d="M172.1 111.9v8.3M166.2 121.1h6.4M169 123.1h3.6M170.3 127.6v.5l.6 .1-.1-.6 .6-.1 .2 .1v.5l-.2 .1M170.5 126l.2-.2h.6l.1 .3-.1 .2h-.6zM170.5 124.4l.2-.2h.6l.1 .3-.1 .2h-.6zM170.5 126.9h.8M170.9 126.6v.5M171.4 126.6v.5M171.4 125.6h.1M171.4 125.1h-.9l.2 .2M171.5 129.7h.1"/>
<path d="M171.6 130.5l-1.3-.4v.7M171.6 128.6v.6l-.9-.6h-.3l-.1 .4 .3 .2M172.1 124v.9"/>
</g>
<g fill="#231f20">
<path d="M172.1 123.1l.2 .9h-.4z"/>
<path d="M171.9 120.2h.4l-.2 .9z"/>
</g>
<g fill="none" stroke="#231f20" stroke-width=".26">
<path d="M170.3 116.3v.4l.6 .1-.1-.5 .4-.2 .2 .1 .2 .1v.4l-.2 .1M170.5 115.3h.8M170.6 114.3l.5-.1 .3 .3-.1 .2h-.6l-.2-.2zM170.6 112.8l.7-.1 .1 .2v.2l-.5 .1-.3-.1zM170.9 115v.6M171.4 115v.6M171.4 113.9v.1M171.4 113.5h-.9l.2 .2M171.6 117.7l-1.3-.6v.8M171.6 118.2l-.1 .1M171.6 119h-1.3l.3 .2M132.2 138.4v7.6"/>
<path d="M145.6 138.4v7.6M133.1 145.5h11.7"/>
</g>
<g fill="#231f20">
<path d="M132.2 145.5l.9-.1v.3z"/>
<path d="M144.8 145.4l.8 .1-.8 .2z"/>
</g>
<path d="M118.3 139.1h6.9M118.3 121.1h6.9M118.7 122v16.2M136.6 144l.2-.3v1.5M137.4 144.1a.33 .33 0 0 1 .3-.4 .33 .33 0 0 1 .4 .4l-.7 1.1h.7M138.4 145v.2l.1-.1M139.1 143.8l.2-.1a.83 .83 0 0 1 0 1.5l-.2-.1-.2-.6zM140.1 143.8l.2-.1a.83 .83 0 0 1 0 1.5l-.2-.1-.2-.6z" fill="none" stroke="#231f20" stroke-width=".26"/>
<g fill="#231f20">
<path d="M118.6 138.2h.3l-.2 .9z"/>
<path d="M118.7 121.1l.2 .9h-.3z"/>
</g>
<path d="M117 129.6l.5-.2 .6 .1 .2 .1v.4l-.8 .1-.6-.2zM117 128.6l.5-.2 .6 .1 .2 .1v.3l-.8 .2-.6-.3zM117.1 131.1l-.2 .3 .3 .2h.9h.2v-.4a.43 .43 0 0 0-.6-.1 .43 .43 0 0 0-.2 .5h.4M118.3 130.5l-.1 .1M118.3 132.2h-1.4l.3 .3M185 123.2v2.4M185.8 123.7h2.6M189.3 123.2v4.3" fill="none" stroke="#231f20" stroke-width=".26"/>
<g fill="#231f20">
<path d="M185 123.7l.8-.2v.4z"/>
<path d="M188.4 123.5l.9 .2-.9 .2z"/>
</g>
<path d="M208.3 81.2l50.7-.1v22.6h-50.7zM185.4 121.9h.6l-.3 .5a.44 .44 0 0 1 .3 .6 .44 .44 0 0 1-.7 .1v-.2M186.4 123.1h.1M187.5 122.4v.1a.41 .41 0 0 1-.6 0 .41 .41 0 0 1 .1-.6h.4l.1 .2v.8l-.3 .3-.3-.2M188 121.9h.4l.2 .6-.3 .7-.3-.1-.1-.5z" fill="none" stroke="#231f20" stroke-width=".26"/>
<text font-size="4.9" fill="#231f20" x="272.6" y="194.5">A4</text>
<g font-size="4.2" fill="#231f20">
<text x="36.4" y="14">1</text>
<text x="91.9" y="14">2</text>
<text x="147.4" y="14">3</text>
<text x="202.9" y="14">4</text>
<text x="258.2" y="14">5</text>
<text x="282.9" y="38.8">A</text>
<text x="282.9" y="94.1">B</text>
<text x="282.8" y="149.3">C</text>
<text x="282.8" y="189">D</text>
</g>
<g font-size="3.6" fill="#231f20">
<text x="221.3" y="89.5">1300 Pcs/Reel</text>
<text x="222.3" y="93.8">16 Reels/Carton</text>
<text x="219.3" y="98.1">20800 Pcs/Carton</text>
</g>
<g font-size="2.6" fill="#231f20">
<text x="145.3" y="39.7">1300 Pcs</text>
<text x="115.6" y="43.1">Empty</text>
<text x="175.4" y="43.1">Empty</text>
<text x="138" y="50.1">Unreeling direction</text>
<text x="148.5" y="60.7">COVER</text>
<text x="182.9" y="73.2">CARRIER</text>
<text x="152.7" y="89.2">REEL</text>
<text x="138.5" y="100.9">Unreeling direction</text>
<text x="86.2" y="137.3">Carton</text>
<text x="78.5" y="140.3">400x350x350</text>
<text x="138.3" y="158.1">Unreeling direction</text>
</g>
<g font-size="2.5" fill="#231f20">
<text x="17.9" y="166.8">RoHS Compliant</text>
<text x="13.4" y="171">G</text>
<text x="97.8" y="170.8">PROJECTION:</text>
<text x="137.8" y="170.8">GENERAL TOLERANCE</text>
<text x="13.5" y="178.7">E</text>
<text x="13.6" y="174.6">F</text>
<text x="149.6" y="175.6">.X =</text>
<text x="154.9" y="174.8">+</text>
<text x="155.1" y="179.4">+</text>
<text x="156.4" y="175.6">/ 0.2</text>
<text x="157" y="176.4">-</text>
<text x="13.5" y="182.7">D</text>
<text x="148.1" y="180.2">.XX =</text>
<text x="156.5" y="180.2">/ 0.15</text>
<text x="157.2" y="181">-</text>
<text x="13.5" y="186.7">C</text>
<text x="13.5" y="190.8">B</text>
<text x="97.8" y="187.3">APPROVAL: TJ</text>
<text x="137.8" y="186.8">UNIT: MM</text>
<text x="137.8" y="190.9">SCALE:</text>
<text x="177.8" y="186.8">DESCRIPTION: WR-COM - MICRO USB 2.0 TYPE AB - HORIZONTAL - SMT</text>
<text x="272.4" y="186.8">SIZE</text>
<text x="13.5" y="194.8">A</text>
<text x="26.2" y="194.8">30-JUL-14</text>
<text x="56.4" y="194.8">PDF</text>
<text x="81.8" y="194.8">AS</text>
<text x="137.8" y="194.8">SHEET: 2\3</text>
<text x="177.8" y="194.8">WERI PART NO: 629 105 150 921</text>
<text x="11.9" y="198.8">REV</text>
<text x="29.2" y="198.8">DATE</text>
<text x="56.3" y="198.8">FILE</text>
<text x="82.1" y="198.8">BY</text>
<text x="137.8" y="198.8">DRAW: AS</text>
</g>
</svg>
